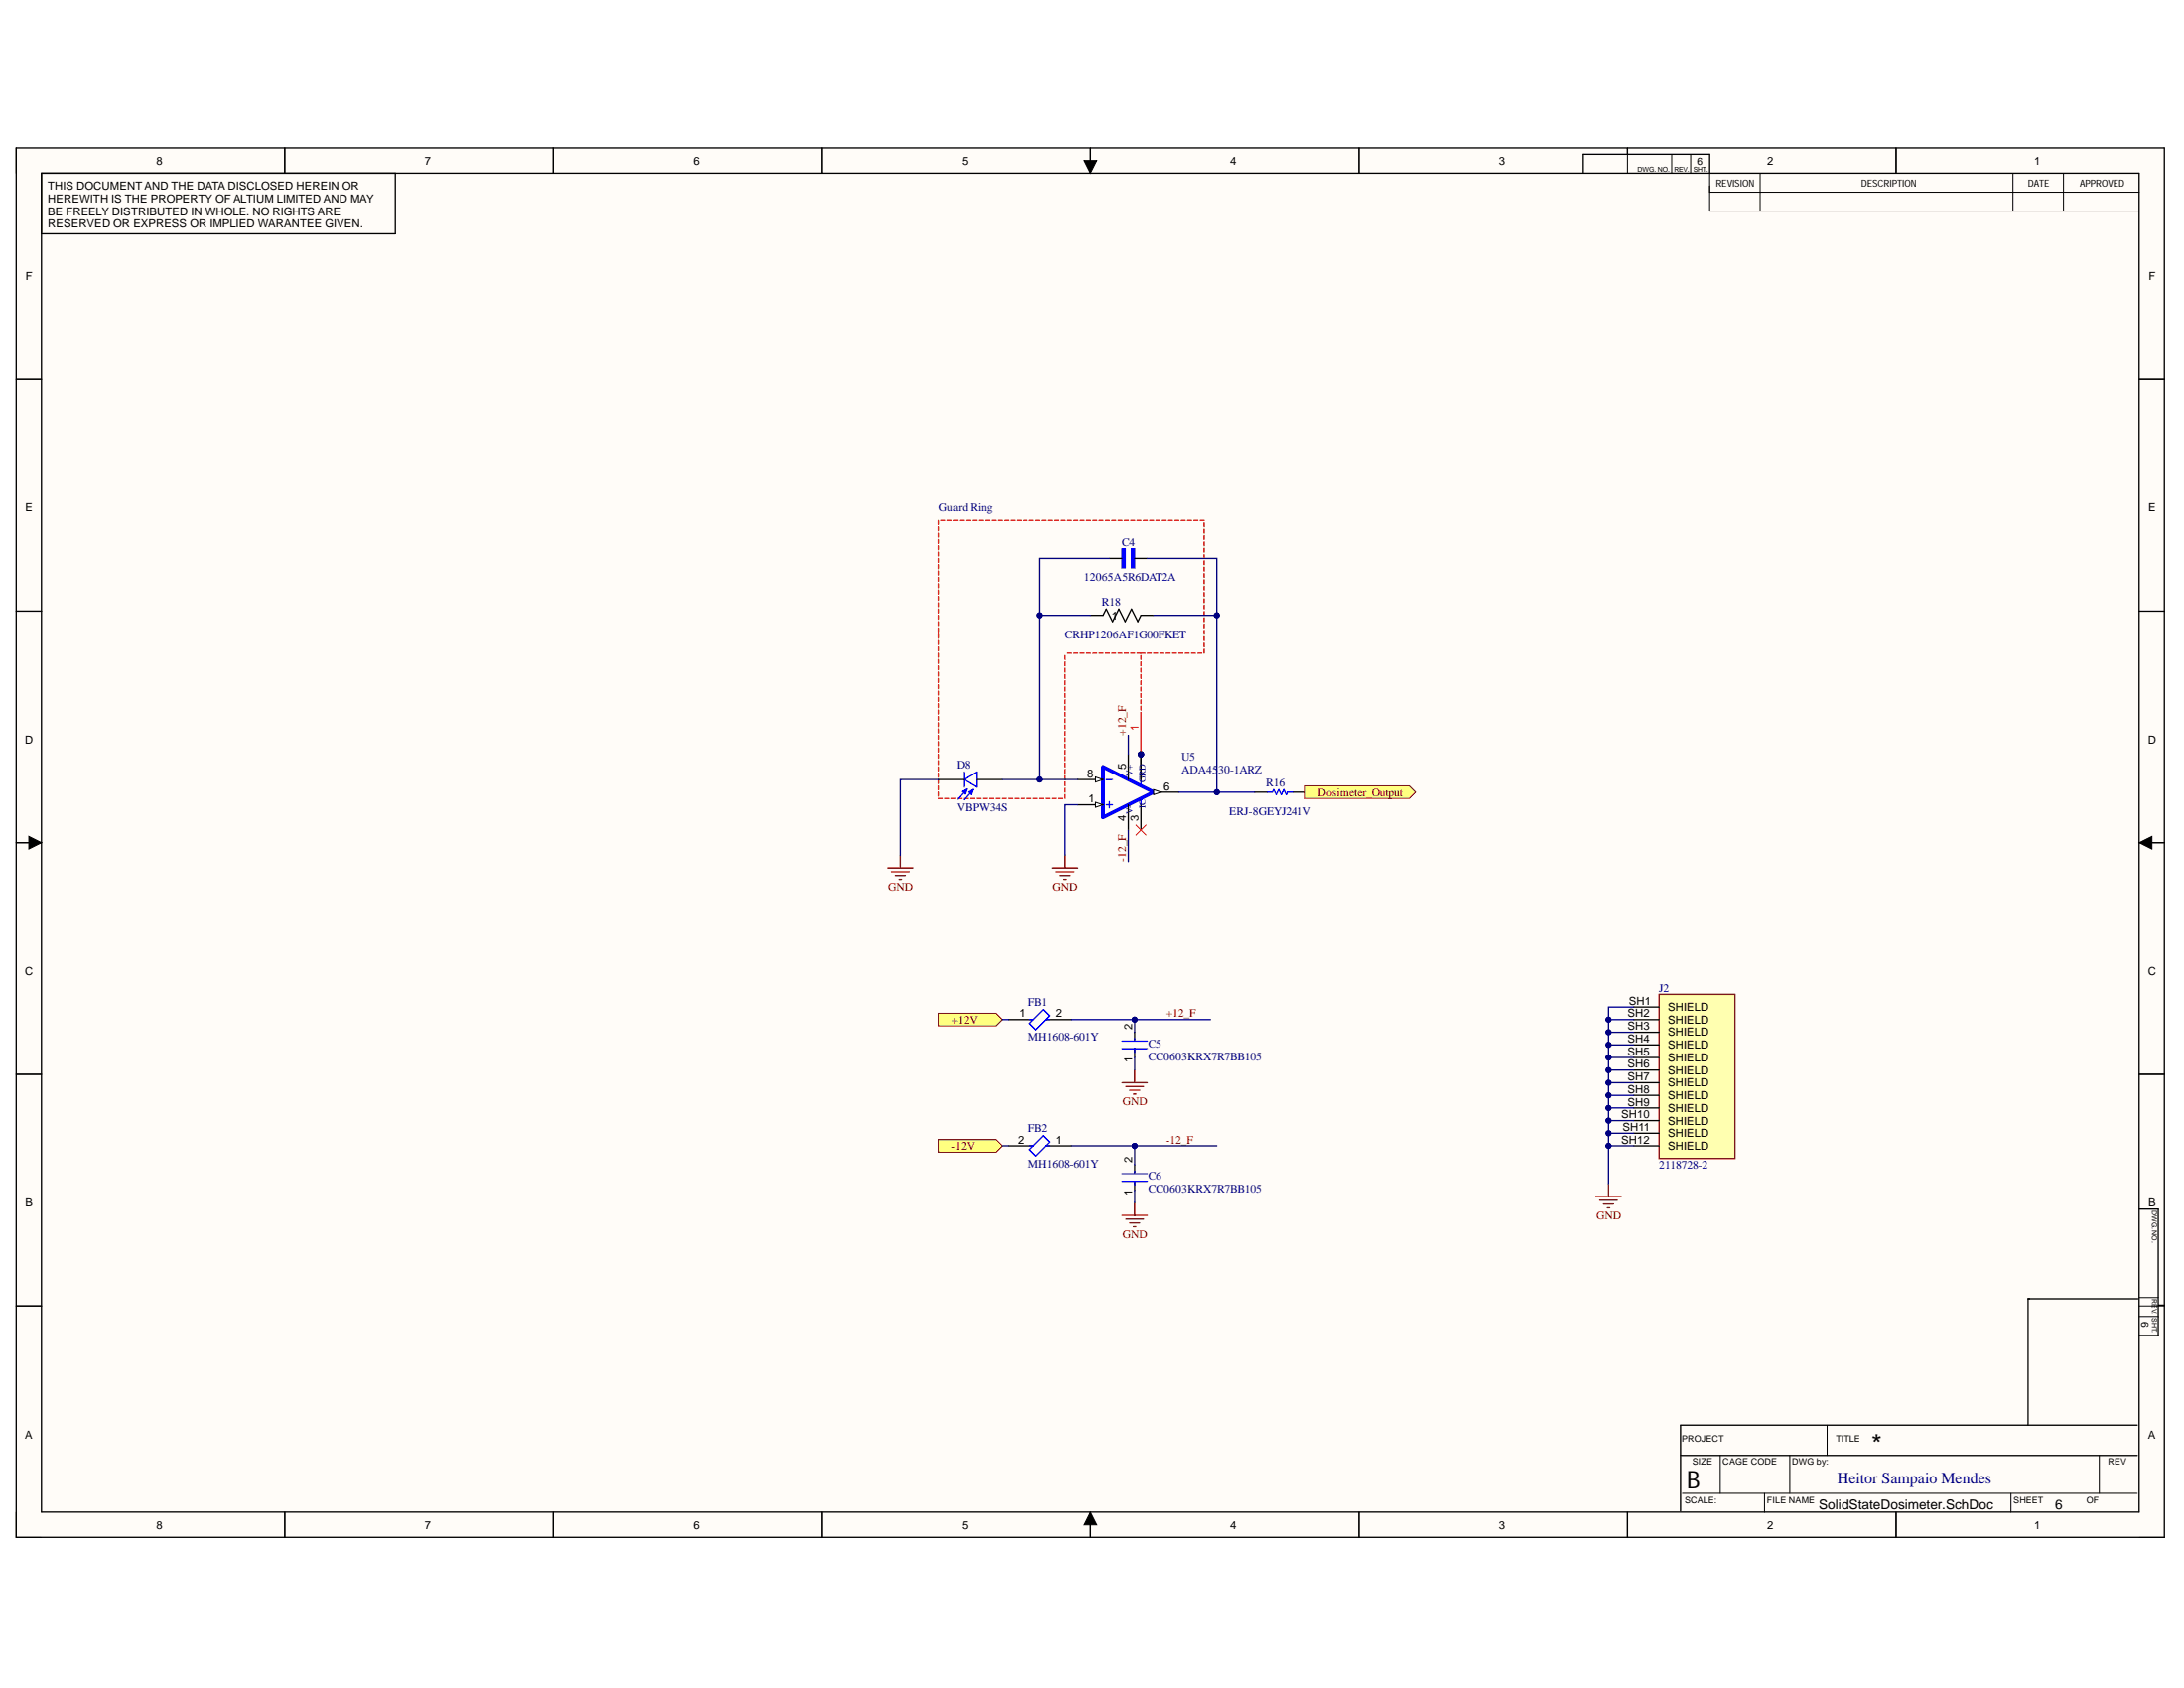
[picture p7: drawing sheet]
<svg xmlns="http://www.w3.org/2000/svg" width="279mm" height="216mm" viewBox="0 0 279 216" stroke-linecap="round" stroke-linejoin="round" font-family="sans-serif">
<g fill="#fffcf8">
<path d="M2.1 18.9h274.8v177.8h-274.8z" fill-rule="evenodd"/>
<path d="M5.3 22.1h268.4v171.3h-268.4z" fill-rule="evenodd"/>
</g>
<g fill="none" stroke="#000" stroke-width=".13">
<path d="M2.1 18.9v3.2M36.4 18.9v3.2M70.8 18.9v3.2M105.1 18.9v3.2M139.5 18.9v3.2M173.9 18.9v3.2M208.2 18.9v3.2M213.9 19.7v2.4M216.3 19.7v2.4M242.6 18.9v3.2M138.7 20.5h1.6l-.8 1.6zM218.7 22.1v4.9h55"/>
<path d="M218.7 24.6h55M225.2 22.1v4.9M257.5 22.1v4.9M264 22.1v4.9M2.1 48.5h3.2M273.7 48.5h3.2M2.1 78.2h3.2M273.7 78.2h3.2M2.1 107.8h3.2M3.7 107l1.6 .8-1.6 .8zM273.7 107.8l1.6-.8v1.6zM273.7 107.8h3.2"/>
<path d="M2.1 137.4h3.2M273.7 137.4h3.2M2.1 167h3.2M273.7 167h3.2M273.7 168.4h2.4M273.7 166h2.4M2.1 193.4v3.3h3.2M36.4 193.4v3.3M70.8 193.4v3.3M105.1 193.4v3.3M139.5 193.4l.8 1.6h-1.6zM139.5 193.4v3.3"/>
<path d="M173.9 193.4v3.3M208.2 193.4v3.3M215.2 191h58.2M220.1 186.2v4.8M225.7 191v2.4M229 186.2v4.8M233.7 182.3v3.9M242.6 193.4v3.3M257.3 191v2.4M268.6 186.2v4.8M273.7 196.7h3.2"/>
</g>
<g fill="none" stroke="#000" stroke-width=".17">
<path d="M2.1 18.9h274.8v177.7h-274.8zM36.4 18.9v3.2M70.8 18.9v3.2M105.1 18.9v3.2M139.5 18.9v3.2M173.9 18.9v3.2M208.2 18.9v.8M242.6 18.9v3.2M5.3 22.1h268.4v171.3h-268.4zM50.6 22.1v7.8h-45.3M202.5 22.1v-2.4h16.2v2.4M2.1 48.5h3.2"/>
<path d="M273.7 48.5h3.2M2.1 78.2h3.2M273.7 78.2h3.2M137.9 99.7h3.2M2.1 107.8h3.2M273.7 107.8h3.2M2.1 137.4h3.2M273.7 137.4h3.2M273.7 154.6h2.4v16.2h-2.4M2.1 167h3.2M273.5 166.1h-14v16.2M276.1 166.9h.8"/>
<path d="M36.4 193.4v3.3M70.8 193.4v3.3M105.1 193.4v3.3M139.5 193.4v3.3M173.9 193.4v3.3M208.2 193.4v3.3M215 186.2h58.4M242.6 193.4v3.3M273.4 182.3h-58.4v11"/>
</g>
<path d="M138.7 20.5h1.6l-.8 1.6zM3.7 107l1.6 .8-1.6 .8zM273.7 107.8l1.6-.8v1.6zM139.5 193.4l.8 1.6h-1.6z" fill="#000"/>
<path d="M141.1 98.1l6.5 3.2-6.5 3.3z" fill="none" stroke="#00f" stroke-width=".46"/>
<path d="M141.5 99.7h.8M146 99.7v.8M141.5 102.9h.8M141.9 102.5v.8M146 102.1v.8" fill="none" stroke="#00f" stroke-width=".17"/>
<path d="M140.1 99.4l1 .3-1 .3z" fill="#f8fcff"/>
<path d="M140.1 99.4l1 .3-1 .3z" fill="none" stroke="#000" stroke-width=".13"/>
<path d="M137.9 102.9h3.2" fill="none" stroke="#000" stroke-width=".17"/>
<path d="M140.1 102.6l1 .3-1 .4z" fill="#f8fcff"/>
<path d="M140.1 102.6l1 .3-1 .4z" fill="none" stroke="#000" stroke-width=".13"/>
<path d="M144.3 96.5v3.2M147.6 101.3h3.2" fill="none" stroke="#000" stroke-width=".17"/>
<path d="M147.6 101l.9 .3-.9 .3z" fill="#f8fcff"/>
<path d="M147.6 101l.9 .3-.9 .3z" fill="none" stroke="#000" stroke-width=".13"/>
<path d="M141.9 71.4h1.6M145.2 71.4h1.6M144.3 102.9v3.3M146 102.9v3.3M129 130.4h3.2M133.8 130.4h3.3M145.2 132v1M145.2 134.1v1.2M129 146.6h3.2M133.8 146.6h3.3M145.2 149v1M145.2 151.1v1.1" fill="none" stroke="#000" stroke-width=".17"/>
<g fill="none" stroke="#800000" stroke-width=".17">
<path d="M113.6 111h3.3M114.1 111.5h2.3M114.6 112h1.3M115.1 112.5h.3M115.2 109.4v1.6M134.6 111h3.3M135.1 111.5h2.3M135.6 112h1.3M136.1 112.5h.3M136.3 109.4v1.6M143.5 138.5h3.3M144 139h2.3"/>
<path d="M144.5 139.5h1.3M145 139.9h.3M145.2 136.9v1.6M143.5 155.5h3.3M144 155.9h2.3M144.5 156.4h1.3M145 156.9h.3M145.2 153.8v1.7"/>
</g>
<path d="M145.3 105.5l1.3 1.3M146.6 105.5l-1.3 1.3" fill="none" stroke="#f00" stroke-width=".13"/>
<path d="M143.7 70.2v2.4" fill="none" stroke="#00f" stroke-width=".41"/>
<g fill="none" stroke="#00f" stroke-width=".17">
<path d="M143.5 70.2h.4v2.4h-.4zM144.7 70.2h.5v2.4h-.5zM131.7 130.4h.5M133.5 129.1l.8 .8-1.8 1.8-.8-.8zM133.8 130.4h.5M143.5 134.1h3.3M143.5 133.2h3.3M145.2 132.8v.2M145.2 134.1v.5M131.7 146.6h.5M133.5 145.3l.8 .8-1.8 1.8-.8-.9zM133.8 146.6h.5"/>
<path d="M143.5 151.1h3.3M143.5 150.1h3.3M145.2 149.8v.2M145.2 151.1v.5"/>
</g>
<path d="M144.9 70.2v2.4" fill="none" stroke="#00f" stroke-width=".4"/>
<path d="M120.1 129.6h7.3l.8 .8-.8 .8h-7.3z" fill-rule="evenodd" fill="#ffff80"/>
<path d="M120.1 129.6h7.3l.8 .8-.8 .8h-7.3z" fill="none" stroke="#800000" stroke-width=".13"/>
<path d="M120.1 145.8h7.3l.8 .8-.8 .8h-7.3z" fill-rule="evenodd" fill="#ffff80"/>
<path d="M120.1 145.8h7.3l.8 .8-.8 .8h-7.3z" fill="none" stroke="#800000" stroke-width=".13"/>
<path d="M160.5 101.3h1.6M165.4 101.3h1.6" fill="none" stroke="#000" stroke-width=".17"/>
<path d="M162.1 101.3h.7l.1-.3 .4 .6 .3-.6 .3 .6 .3-.6 .4 .6 .1-.3h.7" fill="none" stroke="#00f" stroke-width=".17"/>
<path d="M167 100.5h13.3l.8 .8-.8 .8h-13.3z" fill-rule="evenodd" fill="#ffff80"/>
<path d="M167 100.5h13.3l.8 .8-.8 .8h-13.3z" fill="none" stroke="#800000" stroke-width=".13"/>
<path d="M139.5 78.7h1.6l.4-.8 .8 1.6 .8-1.6 .8 1.6 .8-1.6 .9 1.6 .4-.8h1.6" fill="none" stroke="#000" stroke-width=".17"/>
<g fill="none" stroke="#f00" stroke-width=".17">
<path d="M120.1 66.6v.5M120.1 67.4v.5M120.1 68.2v.5M120.1 69v.5M120.1 69.8v.5M120.1 70.6v.5M120.1 71.4v.5M120.1 72.2v.5M120.1 73v.6M120.1 73.9v.5M120.1 74.7v.5M120.1 75.5v.5"/>
<path d="M120.1 76.3v.5M120.1 77.1v.5M120.1 77.9v.5M120.1 78.7v.5M120.1 79.5v.5M120.4 66.6h.5M121.2 66.6h.5M122 66.6h.5M122.8 66.6h.5M123.6 66.6h.5M124.4 66.6h.5M125.2 66.6h.6"/>
<path d="M126.1 66.6h.5M126.9 66.6h.5M127.7 66.6h.5M128.5 66.6h.5M129.3 66.6h.5M130.1 66.6h.5M130.9 66.6h.5M131.7 66.6h.5M132.5 66.6h.5M133.3 66.6h.5M134.1 66.6h.5M134.9 66.6h.5"/>
<path d="M135.8 66.6h.5M136.6 66.6h.5M137.4 66.6h.5M138.2 66.6h.5M139 66.6h.5M139.8 66.6h.5M140.6 66.6h.5M141.4 66.6h.5M142.2 66.6h.5M143 66.6h.5M143.8 66.6h.5M144.6 66.6h.6"/>
<path d="M145.5 66.6h.5M146.3 66.6h.5M147.1 66.6h.5M147.9 66.6h.5M148.7 66.6h.5M149.5 66.6h.5M150.3 66.6h.5M151.1 66.6h.5M151.9 66.6h.5M152.7 66.6h.5M153.5 66.6h.5M154 66.9v.5"/>
<path d="M154 67.7v.5M154 68.5v.5M154 69.3v.5M154 70.1v.5M154 70.9v.5M154 71.7v.5M154 72.5v.5M154 73.3v.6M154 74.2v.5M154 75v.5M154 75.8v.5M154 76.6v.5"/>
<path d="M154 77.4v.5M154 78.2v.5M154 79v.5M154 79.8v.5M120.1 80.3v.5M120.1 81.1v.5M120.1 81.9v.5M120.1 82.7v.5M120.1 83.5v.6M120.1 84.4v.5M120.1 85.2v.5M120.1 86v.5"/>
<path d="M120.1 86.8v.5M120.1 87.6v.5M120.1 88.4v.5M120.1 89.2v.5M120.1 90v.5M120.1 90.8v.5M120.1 91.6v.5M120.1 92.4v.5M120.1 93.2v.5M120.1 94v.6M120.1 94.9v.5M120.1 95.7v.5"/>
<path d="M120.1 96.5v.5M120.1 97.3v.5M120.1 98.1v.5M120.1 98.9v.5M120.1 99.7v.5M136.3 83.8v.6M136.3 84.7v.5M136.3 85.5v.5M136.3 86.3v.5M136.3 87.1v.5M136.3 87.9v.5M136.3 88.7v.5"/>
<path d="M136.3 89.5v.5M136.3 90.3v.5M136.3 91.1v.5M136.3 91.9v.5M136.3 92.7v.5M136.3 93.5v.5M136.3 94.4v.5M136.3 95.2v.5M136.3 96v.5M136.3 96.8v.5M136.3 97.6v.5M136.3 98.4v.5"/>
<path d="M136.3 99.2v.5M136.6 83.5h.5M137.4 83.5h.5M138.2 83.5h.5M139 83.5h.5M139.8 83.5h.5M140.6 83.5h.5M141.4 83.5h.5M142.2 83.5h.5M143 83.5h.5M143.8 83.5h.5M144.6 83.5h.6"/>
<path d="M145.5 83.5h1M146 83.8v.6M146 84.7v.5M146 85.5v.5M146 86.3v.5M146 87.1v.5M146 87.9v.5M146 88.7v.5M146 89.5v.5M146 90.3v.5M146 91.1v5.4M146.8 83.5h.5"/>
<path d="M147.6 83.5h.5M148.4 83.5h.5M149.2 83.5h.5M150 83.5h.5M150.8 83.5h.5M151.6 83.5h.5M152.4 83.5h.5M153.2 83.5h.5M154 80.6v.5M154 81.4v.5M154 82.2v.5M154 83v.5"/>
<path d="M120.1 100.5v.5M120.1 101.3v.5M120.1 102.1h.5M120.9 102.1h.5M121.7 102.1h.5M122.5 102.1h.5M123.3 102.1h.5M124.1 102.1h.5M124.9 102.1h.5M125.8 102.1h.5M126.6 102.1h.5M127.4 102.1h.5"/>
<path d="M128.2 102.1h.5M129 102.1h.5M129.8 102.1h.5M130.6 102.1h.5M131.4 102.1h.5M132.2 102.1h.5M133 102.1h.5M133.8 102.1h.5M134.6 102.1h.5M135.4 102.1h.6M136.3 100v.5M136.3 100.8v.5"/>
<path d="M136.3 101.6v.5"/>
</g>
<path d="M212.2 127.2h9.8v21h-9.8z" fill-rule="evenodd" fill="#ffffb0"/>
<path d="M212.2 127.2h9.8v21h-9.8zM204.2 153h3.2M204.6 153.5h2.3M205.1 154h1.3M205.6 154.5h.3M205.8 151.4v1.6" fill="none" stroke="#800000" stroke-width=".17"/>
<g fill="none" stroke="#000" stroke-width=".17">
<path d="M120.1 99.7h3.2M124.9 99.7h3.3M209 128.8h3.2M209 130.4h3.2M209 132h3.2M209 133.6h3.2M209 135.3h3.2M209 136.9h3.2M209 138.5h3.2M209 140.1h3.2M209 141.7h3.2M209 143.3h3.2"/>
<path d="M209 144.9h3.2M209 146.6h3.2"/>
</g>
<path d="M123.3 99.7l1.6-1v2zM123.3 98.7v2M123.4 101.2l-.2 .1M123.4 101.1h.1v.4M123.7 100.9l-1.2 1.3M123.7 100.9l-.6 .3 .4 .3M123.7 100.9l-.2 .6M124.1 101.3l-.1 .1M124.2 101.1h.1l-.1 .5M124.5 101l-1.2 1.3M124.5 101l-.6 .3 .3 .3M124.5 101l-.3 .6" fill="none" stroke="#00f" stroke-width=".17"/>
<path d="M146.8 71.4h8.9v7.3M120.1 99.7h-4.9v9.7M137.9 102.9h-1.6v6.5" fill="none" stroke="#000080" stroke-width=".17"/>
<circle cx="155.7" cy="78.7" r=".32" fill="#000080"/>
<circle cx="155.7" cy="78.7" r=".32" fill="none" stroke="#000080" stroke-width=".13"/>
<path d="M137.1 146.6h8.1v2.4" fill="none" stroke="#000080" stroke-width=".17"/>
<circle cx="145.2" cy="146.6" r=".32" fill="#000080"/>
<circle cx="145.2" cy="146.6" r=".32" fill="none" stroke="#000080" stroke-width=".13"/>
<path d="M137.1 130.4h8.1v1.6" fill="none" stroke="#000080" stroke-width=".17"/>
<circle cx="145.2" cy="130.4" r=".32" fill="#000080"/>
<circle cx="145.2" cy="130.4" r=".32" fill="none" stroke="#000080" stroke-width=".13"/>
<path d="M145.2 135.3v1.6M145.2 130.4h9.7M145.2 152.2v1.6" fill="none" stroke="#000080" stroke-width=".17"/>
<circle cx="145.2" cy="130.4" r=".32" fill="#000080"/>
<circle cx="145.2" cy="130.4" r=".32" fill="none" stroke="#000080" stroke-width=".13"/>
<path d="M145.2 146.6h10.5" fill="none" stroke="#000080" stroke-width=".17"/>
<circle cx="145.2" cy="146.6" r=".32" fill="#000080"/>
<circle cx="145.2" cy="146.6" r=".32" fill="none" stroke="#000080" stroke-width=".13"/>
<path d="M128.2 99.7h9.7M144.3 94v2.5M144.3 106.2v4" fill="none" stroke="#000080" stroke-width=".17"/>
<circle cx="133" cy="99.7" r=".32" fill="#000080"/>
<circle cx="133" cy="99.7" r=".32" fill="none" stroke="#000080" stroke-width=".13"/>
<path d="M155.7 101.3h4.8" fill="none" stroke="#000080" stroke-width=".17"/>
<circle cx="155.7" cy="101.3" r=".32" fill="#000080"/>
<circle cx="155.7" cy="101.3" r=".32" fill="none" stroke="#000080" stroke-width=".13"/>
<path d="M133 78.7h6.5" fill="none" stroke="#000080" stroke-width=".17"/>
<circle cx="133" cy="78.7" r=".32" fill="#000080"/>
<circle cx="133" cy="78.7" r=".32" fill="none" stroke="#000080" stroke-width=".13"/>
<path d="M141.9 71.4h-8.9v28.3" fill="none" stroke="#000080" stroke-width=".17"/>
<circle cx="133" cy="78.7" r=".32" fill="#000080"/>
<circle cx="133" cy="78.7" r=".32" fill="none" stroke="#000080" stroke-width=".13"/>
<circle cx="133" cy="99.7" r=".32" fill="#000080"/>
<circle cx="133" cy="99.7" r=".32" fill="none" stroke="#000080" stroke-width=".13"/>
<path d="M147.6 78.7h8.1v22.6h-4.9" fill="none" stroke="#000080" stroke-width=".17"/>
<circle cx="155.7" cy="78.7" r=".32" fill="#000080"/>
<circle cx="155.7" cy="78.7" r=".32" fill="none" stroke="#000080" stroke-width=".13"/>
<circle cx="155.7" cy="101.3" r=".32" fill="#000080"/>
<circle cx="155.7" cy="101.3" r=".32" fill="none" stroke="#000080" stroke-width=".13"/>
<path d="M205.8 130.4h3.2" fill="none" stroke="#000080" stroke-width=".17"/>
<circle cx="205.8" cy="130.4" r=".32" fill="#000080"/>
<circle cx="205.8" cy="130.4" r=".32" fill="none" stroke="#000080" stroke-width=".13"/>
<path d="M205.8 132h3.2" fill="none" stroke="#000080" stroke-width=".17"/>
<circle cx="205.8" cy="132" r=".32" fill="#000080"/>
<circle cx="205.8" cy="132" r=".32" fill="none" stroke="#000080" stroke-width=".13"/>
<path d="M205.8 133.6h3.2" fill="none" stroke="#000080" stroke-width=".17"/>
<circle cx="205.8" cy="133.6" r=".32" fill="#000080"/>
<circle cx="205.8" cy="133.6" r=".32" fill="none" stroke="#000080" stroke-width=".13"/>
<path d="M205.8 135.3h3.2" fill="none" stroke="#000080" stroke-width=".17"/>
<circle cx="205.8" cy="135.3" r=".32" fill="#000080"/>
<circle cx="205.8" cy="135.3" r=".32" fill="none" stroke="#000080" stroke-width=".13"/>
<path d="M205.8 136.9h3.2" fill="none" stroke="#000080" stroke-width=".17"/>
<circle cx="205.8" cy="136.9" r=".32" fill="#000080"/>
<circle cx="205.8" cy="136.9" r=".32" fill="none" stroke="#000080" stroke-width=".13"/>
<path d="M205.8 138.5h3.2" fill="none" stroke="#000080" stroke-width=".17"/>
<circle cx="205.8" cy="138.5" r=".32" fill="#000080"/>
<circle cx="205.8" cy="138.5" r=".32" fill="none" stroke="#000080" stroke-width=".13"/>
<path d="M205.8 140.1h3.2" fill="none" stroke="#000080" stroke-width=".17"/>
<circle cx="205.8" cy="140.1" r=".32" fill="#000080"/>
<circle cx="205.8" cy="140.1" r=".32" fill="none" stroke="#000080" stroke-width=".13"/>
<path d="M205.8 141.7h3.2" fill="none" stroke="#000080" stroke-width=".17"/>
<circle cx="205.8" cy="141.7" r=".32" fill="#000080"/>
<circle cx="205.8" cy="141.7" r=".32" fill="none" stroke="#000080" stroke-width=".13"/>
<path d="M205.8 143.3h3.2" fill="none" stroke="#000080" stroke-width=".17"/>
<circle cx="205.8" cy="143.3" r=".32" fill="#000080"/>
<circle cx="205.8" cy="143.3" r=".32" fill="none" stroke="#000080" stroke-width=".13"/>
<path d="M205.8 144.9h3.2" fill="none" stroke="#000080" stroke-width=".17"/>
<circle cx="205.8" cy="145" r=".32" fill="#000080"/>
<circle cx="205.8" cy="145" r=".32" fill="none" stroke="#000080" stroke-width=".13"/>
<path d="M205.8 146.6h3.2" fill="none" stroke="#000080" stroke-width=".17"/>
<circle cx="205.8" cy="146.6" r=".32" fill="#000080"/>
<circle cx="205.8" cy="146.6" r=".32" fill="none" stroke="#000080" stroke-width=".13"/>
<path d="M209 128.8h-3.2v22.6" fill="none" stroke="#000080" stroke-width=".17"/>
<circle cx="205.8" cy="146.6" r=".32" fill="#000080"/>
<circle cx="205.8" cy="146.6" r=".32" fill="none" stroke="#000080" stroke-width=".13"/>
<circle cx="205.8" cy="145" r=".32" fill="#000080"/>
<circle cx="205.8" cy="145" r=".32" fill="none" stroke="#000080" stroke-width=".13"/>
<circle cx="205.8" cy="143.3" r=".32" fill="#000080"/>
<circle cx="205.8" cy="143.3" r=".32" fill="none" stroke="#000080" stroke-width=".13"/>
<circle cx="205.8" cy="141.7" r=".32" fill="#000080"/>
<circle cx="205.8" cy="141.7" r=".32" fill="none" stroke="#000080" stroke-width=".13"/>
<circle cx="205.8" cy="140.1" r=".32" fill="#000080"/>
<circle cx="205.8" cy="140.1" r=".32" fill="none" stroke="#000080" stroke-width=".13"/>
<circle cx="205.8" cy="138.5" r=".32" fill="#000080"/>
<circle cx="205.8" cy="138.5" r=".32" fill="none" stroke="#000080" stroke-width=".13"/>
<circle cx="205.8" cy="136.9" r=".32" fill="#000080"/>
<circle cx="205.8" cy="136.9" r=".32" fill="none" stroke="#000080" stroke-width=".13"/>
<circle cx="205.8" cy="135.3" r=".32" fill="#000080"/>
<circle cx="205.8" cy="135.3" r=".32" fill="none" stroke="#000080" stroke-width=".13"/>
<circle cx="205.8" cy="133.6" r=".32" fill="#000080"/>
<circle cx="205.8" cy="133.6" r=".32" fill="none" stroke="#000080" stroke-width=".13"/>
<circle cx="205.8" cy="132" r=".32" fill="#000080"/>
<circle cx="205.8" cy="132" r=".32" fill="none" stroke="#000080" stroke-width=".13"/>
<circle cx="205.8" cy="130.4" r=".32" fill="#000080"/>
<circle cx="205.8" cy="130.4" r=".32" fill="none" stroke="#000080" stroke-width=".13"/>
<path d="M128.2 130.4h.8M128.2 146.6h.8" fill="none" stroke="#000080" stroke-width=".17"/>
<text font-size="3.9" fill="#000080" x="146.3" y="99">7</text>
<text font-size="3.5" x="239.4" y="185.9">*</text>
<text font-size="3.1" x="215.8" y="190.4">B</text>
<text font-size="2" fill="#000080" x="235.1" y="189.8">Heitor Sampaio Mendes</text>
<g font-size="1.7">
<text x="232.7" y="193.1">SolidStateDosimeter.SchDoc</text>
<text x="262.9" y="193.1">6</text>
</g>
<g font-size="1.5" fill="#000080">
<text x="120.1" y="65.5">Guard Ring</text>
<text x="143.5" y="69.9">C4</text>
<text x="138.7" y="74.3">12065A5R6DAT2A</text>
<text x="140.9" y="77.4">R18</text>
<text x="136.3" y="81.6">CRHP1206AF1G00FKET</text>
<text x="122.4" y="98.2">D8</text>
<text x="151.1" y="97.3">U5</text>
<text x="151.1" y="98.9">ADA45</text>
<text x="155.8" y="98.9">30-1ARZ</text>
<text x="162" y="100.5">R16</text>
<text x="122.4" y="103.7">VBPW34S</text>
<text x="157.3" y="104.2">ERJ-8GEYJ241V</text>
<text x="131.6" y="128.6">FB1</text>
<text x="212.2" y="126.9">J2</text>
<text x="131.6" y="133.1">MH1608-601Y</text>
<text x="146.9" y="134">C5</text>
<text x="146.9" y="135.6">CC0603KRX7R7BB105</text>
<text x="131.6" y="144.8">FB2</text>
<text x="131.6" y="149.3">MH1608-601Y</text>
<text x="212.2" y="149.5">2118728-2</text>
<text x="146.9" y="150.9">C6</text>
<text x="146.9" y="152.5">CC0603KRX7R7BB105</text>
</g>
<g font-size="1.5" fill="#800000">
<text x="144" y="94.1" transform="rotate(-90 144 94.1)">+12_F</text>
<text x="168.6" y="101.8">Dosimeter_Output</text>
<text x="113.7" y="113.9">GND</text>
<text x="134.7" y="113.9">GND</text>
<text x="144" y="110.2" transform="rotate(-90 144 110.2)">-12_F</text>
<text x="121.7" y="130.9">+12V</text>
<text x="149.2" y="130.1">+12_F</text>
<text x="143.6" y="141.4">GND</text>
<text x="121.7" y="147">-12V</text>
<text x="149.2" y="146.2">-12_F</text>
<text x="204.2" y="156">GND</text>
<text x="143.6" y="158.4">GND</text>
</g>
<g font-size="1.4">
<text x="20" y="21.1">8</text>
<text x="54.3" y="21.1">7</text>
<text x="88.7" y="21.1">6</text>
<text x="123.1" y="21.1">5</text>
<text x="157.4" y="21.1">4</text>
<text x="191.8" y="21.1">3</text>
<text x="226.1" y="21.1">2</text>
<text x="260.3" y="21.1">1</text>
<text x="6.1" y="24.3">THIS DOCUMENT AND THE DATA DISCLOSED HEREIN OR</text>
<text x="6.1" y="25.9">HEREWITH IS THE PROPERTY OF ALTIUM LIMITED AND MAY</text>
<text x="6.1" y="27.5">BE FREELY DISTRIBUTED IN WHOLE. NO RIGHTS ARE</text>
<text x="6.1" y="29.1">RESERVED OR EXPRESS OR IMPLIED WARANTEE GIVEN.</text>
<text x="3.3" y="35.8">F</text>
<text x="274.9" y="35.8">F</text>
<text x="3.3" y="65.5">E</text>
<text x="274.8" y="65.5">E</text>
<text x="142.2" y="79.2">1</text>
<text x="3.2" y="95.1">D</text>
<text x="274.8" y="95.1">D</text>
<text x="139.1" y="99.4">8</text>
<text x="144" y="98.4" transform="rotate(-90 144 98.4)">5</text>
<text x="148.9" y="101">6</text>
<text x="139.3" y="102.6">1</text>
<text x="144" y="105" transform="rotate(-90 144 105)">4</text>
<text x="145.6" y="105" transform="rotate(-90 145.6 105)">3</text>
<text x="3.2" y="124.7">C</text>
<text x="274.8" y="124.7">C</text>
<text x="130.4" y="130.1">1</text>
<text x="135.1" y="130.1">2</text>
<text x="144.8" y="131.7" transform="rotate(-90 144.8 131.7)">2</text>
<text x="208.2" y="130.1">SH2</text>
<text x="208.2" y="131.7">SH3</text>
<text x="208.4" y="128.5">SH1</text>
<text x="213.4" y="129.3">SHIELD</text>
<text x="213.4" y="130.9">SHIELD</text>
<text x="144.8" y="135.9" transform="rotate(-90 144.8 135.9)">1</text>
<text x="208.2" y="133.3">SH4</text>
<text x="208.2" y="135">SH5</text>
<text x="208.2" y="136.6">SH6</text>
<text x="213.4" y="132.5">SHIELD</text>
<text x="213.4" y="134.2">SHIELD</text>
<text x="213.4" y="135.8">SHIELD</text>
<text x="213.4" y="137.4">SHIELD</text>
<text x="207.4" y="143">SH10</text>
<text x="208.2" y="138.2">SH7</text>
<text x="208.2" y="139.8">SH8</text>
<text x="208.2" y="141.4">SH9</text>
<text x="213.4" y="139">SHIELD</text>
<text x="213.4" y="140.6">SHIELD</text>
<text x="213.4" y="142.2">SHIELD</text>
<text x="213.4" y="143.8">SHIELD</text>
<text x="130.2" y="146.2">2</text>
<text x="135.1" y="146.2">1</text>
<text x="144.8" y="148.7" transform="rotate(-90 144.8 148.7)">2</text>
<text x="207.4" y="146.2">SH12</text>
<text x="207.6" y="144.6">SH11</text>
<text x="213.4" y="145.4">SHIELD</text>
<text x="213.4" y="147">SHIELD</text>
<text x="3.3" y="154.4">B</text>
<text x="144.8" y="152.9" transform="rotate(-90 144.8 152.9)">1</text>
<text x="274.8" y="154.4">B</text>
<text x="3.2" y="184">A</text>
<text x="274.8" y="184">A</text>
<text x="20" y="195.6">8</text>
<text x="54.3" y="195.6">7</text>
<text x="88.7" y="195.6">6</text>
<text x="123.1" y="195.6">5</text>
<text x="157.4" y="195.6">4</text>
<text x="191.8" y="195.6">3</text>
<text x="226.1" y="195.6">2</text>
<text x="260.3" y="195.6">1</text>
</g>
<text font-size="1.4" fill="#f00" x="145.6" y="93.5" transform="rotate(-90 145.6 93.5)">1</text>
<g font-size="1.3">
<text x="217.1" y="21.1">6</text>
<text x="219.5" y="23.8">REVISION</text>
<text x="238.1" y="23.8">DESCRIPTION</text>
<text x="259.5" y="23.8">DATE</text>
<text x="266.1" y="23.8">APPROVED</text>
<text x="274" y="169" transform="rotate(90 274 169)">6</text>
</g>
<g font-size="1.2" fill="#000080">
<text x="144.9" y="99.3" transform="rotate(-90 144.9 99.3)">V+</text>
<text x="146.5" y="100.1" transform="rotate(-90 146.5 100.1)">GRD</text>
<text x="144.9" y="104.2" transform="rotate(-90 144.9 104.2)">V-</text>
<text x="146.5" y="103.4" transform="rotate(-90 146.5 103.4)">IC</text>
</g>
<g font-size="1.1">
<text x="215.1" y="184.4">PROJECT</text>
<text x="234.9" y="184.4">TITLE</text>
<text x="216.5" y="187.4">SIZE</text>
<text x="220.4" y="187.4">CAGE CODE</text>
<text x="229.3" y="187.4">DWG by:</text>
<text x="269.7" y="187.4">REV</text>
<text x="215.5" y="192.2">SCALE:</text>
<text x="226.1" y="192.2">FILE NAME</text>
<text x="257.6" y="192.2">SHEET</text>
<text x="266.9" y="192.2">OF</text>
</g>
<g font-size=".9">
<text x="209.5" y="22">DWG. NO.</text>
<text x="214.2" y="22">REV.</text>
<text x="216.6" y="22">SHT.</text>
<text x="275.3" y="154.8" transform="rotate(90 275.3 154.8)">DWG. NO.</text>
<text x="275.3" y="166.1" transform="rotate(90 275.3 166.1)">REV.</text>
<text x="275.3" y="168.6" transform="rotate(90 275.3 168.6)">SHT.</text>
</g>
</svg>
